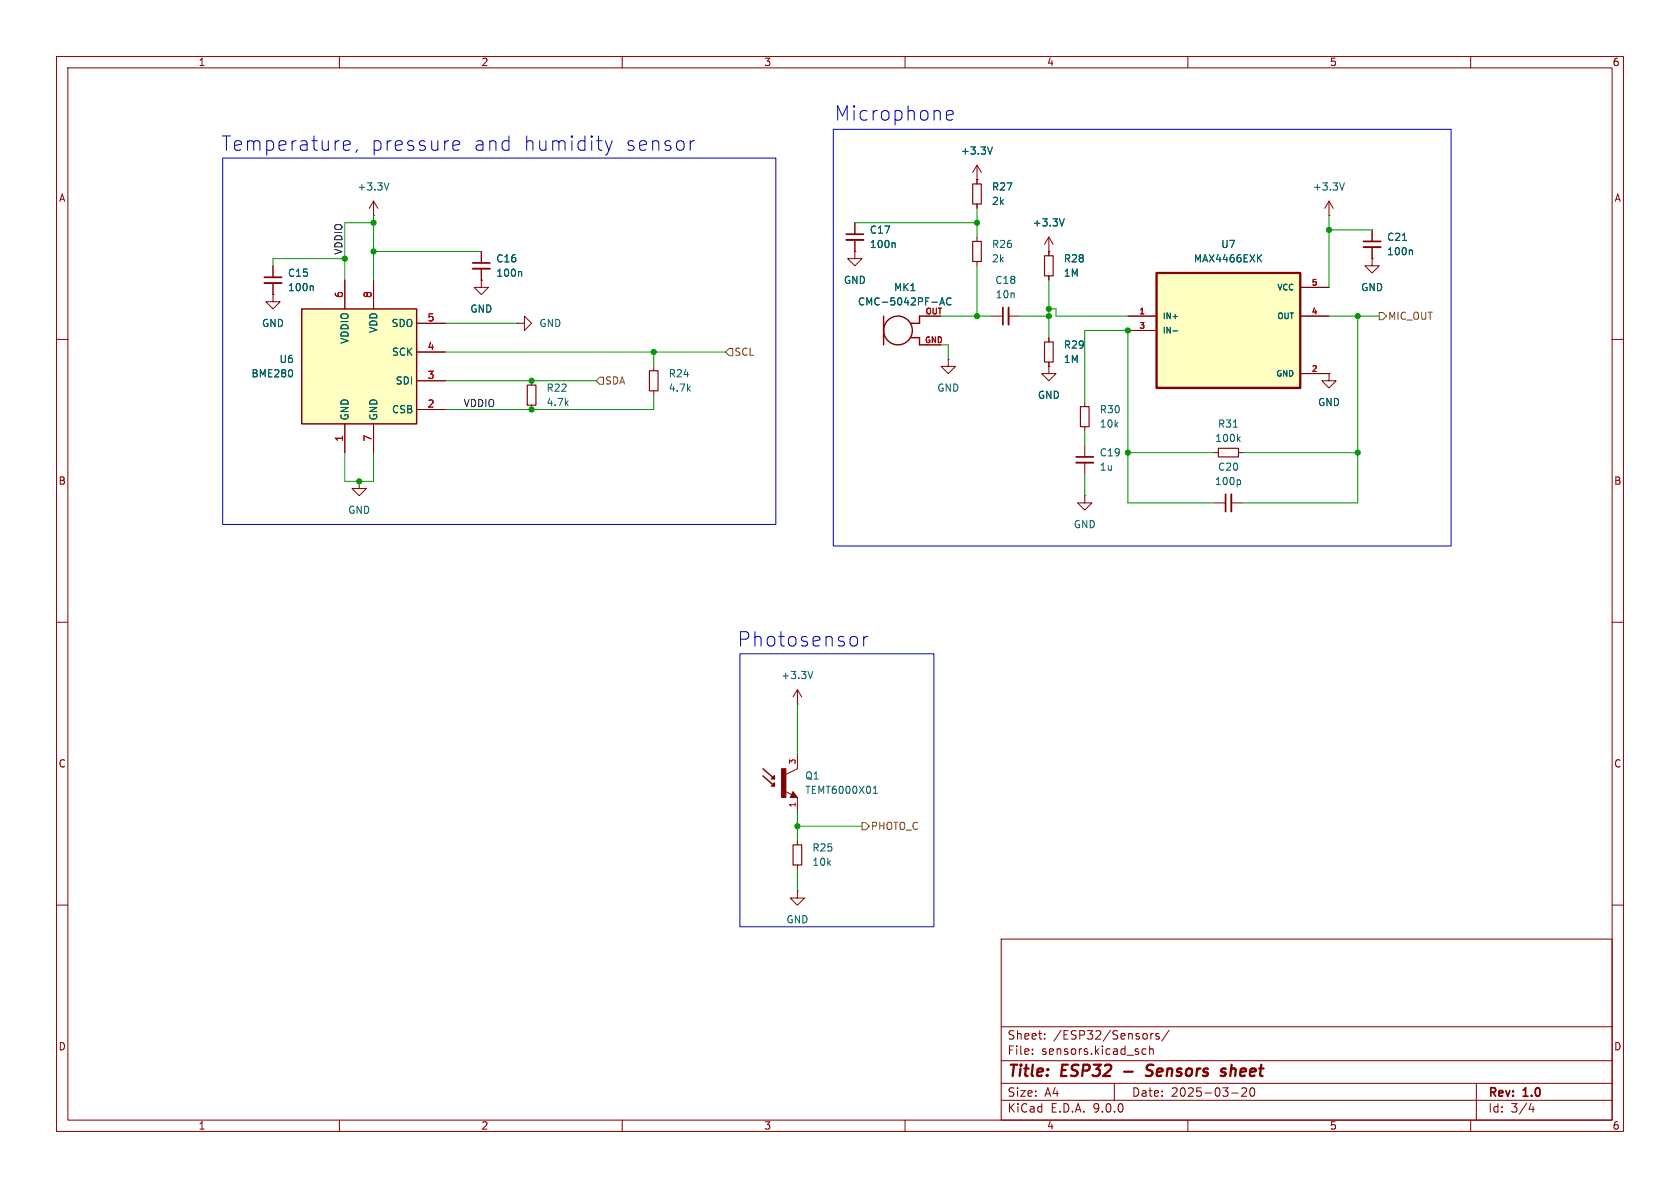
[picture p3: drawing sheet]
<svg xmlns="http://www.w3.org/2000/svg" width="297mm" height="210mm" viewBox="0 0 297 210" stroke-linecap="round" stroke-linejoin="round" font-family="sans-serif">
<g fill="none" stroke="#840000" stroke-width=".18">
<path d="M10 10h277v190h-277zM12 12h273v186h-273zM60 10v2M110 10v2M160 10v2M210 10v2M260 10v2M48.3 47v2M48.3 50v2.1M172.7 41.9v.8M172.7 46.2v.8M185.4 44.5h.1"/>
<path d="M185.4 41.9l-.7 1.3M185.4 41.9l.8 1.3M185.4 41.9v2.6M10 60h2M285 60h2M191.8 87.6v1.3h1.2l-1.2 1.3-1.3-1.3h1.3M191.8 87.6h.1M10 110h2M285 110h2M138.7 139.9l1.3 .6M140.2 140l.8 1h-1.3zM141 133.4v2.5l-2.1 1"/>
<path d="M141 141v2.5M10 160h2M177 166h108v32h-108zM285 160h2M60 198v2M110 198v2M160 198v2M177 194.5h108M177 191.5h108M177 187.5h108M177 181.5h108M182.5 186.3v.1"/>
<path d="M182.5 185.5v.1M184.7 183.6v.1M184.7 182.8v.1M197 191.5v3M202.6 185.5l-.4-.1-.3 .3v.4l.1 .2h.6M203.2 185.5l.3-.1 .3 .1 .1 .9M203.2 184.9v1.5M203.5 182.7v1M203.9 182.7l-.3 .1-.1 .2M204.9 182.8l-.4-.1-.2 .2 .1 .2 .5 .2v.3h-.6M206.7 182.1l-1.3 2M210 198v2"/>
<path d="M217.7 193.2h1.2M219.5 192.4l.6-.1 .2 .1 .1 .3-.9 1.1h.9M221.1 192.4l.2-.1a.81 .81 0 0 1 .6 .6 .81 .81 0 0 1-.3 .8l-.1 .1a.81 .81 0 0 1-.4-1.4zM260 198v2M261 191.5v6.5M270.7 195l-.4 1.1h.9M271 195.6v1"/>
</g>
<path d="M198.7 189.4h1.6M203.6 190a.85 .85 0 0 1-1 .1M203.6 188.2l-.6 .1a.46 .46 0 0 0-.3 .5 .46 .46 0 0 0 .4 .4l.5 .2M216.1 189.5h.3l.3 .3-.1 .3-.3 .1M216.2 188.9l.5 .1M217.7 188.2l-.2 2" fill="none" stroke="#840000" stroke-width=".4"/>
<path d="M46.7 49h3.1" fill="none" stroke="#840000" stroke-width=".3"/>
<path d="M46.7 50h3.1" fill="none" stroke="#840000" stroke-width=".33"/>
<path d="M188.1 38.7l-.4 1.2M55.2 50.5l.2 .2v.7M154.4 139.3l.3-.3v1.3M154.4 140.3h.7" fill="none" stroke="#006464" stroke-width=".18"/>
<path d="M134.9 135.9l2 1.8M134.9 137.2l2 1.7M136.4 137.7l.5-.5v.5zM136.4 138.9l.5-.5v.5zM140.2 140.5l.1 .2h-.3l.2-.5 .5 .6h-.7" fill="none" stroke="#840000" stroke-width=".25"/>
<path d="M138.2 135.9h.7v5.1h-.7z" fill="#840000" stroke="#840000" stroke-width=".18"/>
<path d="M172 42.7h1.5v3.5h-1.5z" fill="none" stroke="#840000" stroke-width=".2"/>
<path d="M53.3 54.6h20.4v20.3h-20.4z" fill="#ffffc2"/>
<path d="M53.3 54.6h20.4v20.3h-20.4z" fill="none" stroke="#840000" stroke-width=".25"/>
<g fill="none" stroke="#840000" stroke-width=".18">
<path d="M66 38.1h.1M66 35.6v2.5M66 35.6l-.7 1.2M66 35.6l.8 1.2M61 49.5v5.1M66 49.5v5.1M73.7 57.2h5M85.1 44.5v2M85.1 47.5v2M61 74.9v5.1M66 74.9v5.1M73.7 62.2h5"/>
<path d="M73.7 67.3h5M73.7 72.4h5"/>
</g>
<path d="M68.8 32.3l-.5 1.3M92 48l.2 .2v.6M51.7 65.6v.8" fill="none" stroke="#006464" stroke-width=".18"/>
<path d="M83.6 46.5h3" fill="none" stroke="#840000" stroke-width=".3"/>
<path d="M83.6 47.5h3" fill="none" stroke="#840000" stroke-width=".33"/>
<path d="M204.5 48.3h25.4v20.3h-25.4z" fill="#ffffc2"/>
<path d="M204.5 48.3h25.4v20.3h-25.4z" fill="none" stroke="#840000" stroke-width=".41"/>
<g fill="none" stroke="#840000" stroke-width=".18">
<path d="M151.1 39.4v2M172.7 31.8h.1M172.7 29.2l-.7 1.3M172.7 29.2l.8 1.3M172.7 29.2v3.3M172.7 36.1v.7M234.9 38.1h.1M234.9 35.6l-.7 1.2M234.9 35.6l.8 1.2M234.9 35.6v2.5M48.3 52.1v1.2h1.2l-1.2 1.3-1.3-1.3h1.3M48.3 52.1h.1"/>
<path d="M48.3 47v2M48.3 50v2.1M61 49.5v5.1M66 49.5v5.1M73.7 57.2h5M85.1 49.5v1.3h1.3l-1.3 1.3-1.3-1.3h1.3M85.1 49.5h.1M85.1 44.5v2M85.1 47.5v2M91.4 57.2h1.3v-1.3l1.3 1.3-1.3 1.2v-1.2M91.4 57.2h.1M151.1 44.5v1.2h1.3l-1.3 1.3-1.2-1.3h1.2"/>
<path d="M151.1 44.5h.1M151.1 42.4v2.1M163.8 55.9h2.6M175.3 55.9h2M178.3 55.9h2M185.4 44.5h.1M185.4 44.5v.7M185.4 48.8v.7M185.4 59.7v.8M199.4 55.9h5.1M199.4 58.4h5.1M229.9 55.9h5"/>
<path d="M229.9 50.8h5M242.6 45.7v1.3h1.2l-1.2 1.3-1.3-1.3h1.3M242.6 45.7h.1M242.6 40.6v2.1M242.6 43.7v2M61 74.9v5.1M66 74.9v5.1M73.7 62.2h5M73.7 67.3h5M73.7 72.4h5M94 67.3v.8M94 71.6v.8"/>
<path d="M115.6 64.8v.7M115.6 69.1v.8M163.8 61h2.6M167.6 63.5v1.3h1.3l-1.3 1.2-1.2-1.2h1.2M167.6 63.5h.1M185.4 64.8v1.2h1.3l-1.3 1.3-1.3-1.3h1.3M185.4 64.8h.1M185.4 64v.8M191.8 71.1v.8M191.8 75.4v.8M191.8 78.7v2.1M229.9 66h5"/>
<path d="M234.9 66v1.3h1.3l-1.3 1.3-1.2-1.3h1.2M234.9 66h.1M63.5 85.1v1.3h1.3l-1.3 1.2-1.3-1.2h1.3M63.5 85.1h.1M191.8 81.8v2M214.6 80h.8M214.6 88.9h2.1M217.7 88.9h2M218.9 80h.8M141 124.5h.1M141 121.9v2.6M141 121.9l-.8 1.3"/>
<path d="M141 121.9l.7 1.3M141 157.5v1.3h1.2l-1.2 1.2-1.3-1.2h1.3M141 157.5h.1M141 148.6v.8M141 152.9v.8"/>
</g>
<g fill="none" stroke="#006464" stroke-width=".18">
<path d="M175.4 26l-.4 1.2M188.1 38.7l-.4 1.2M237.7 32.3l-.5 1.3M55.2 50.5l.2 .2v.7M92 48l.2 .2v.6M158.1 42.9l.2 .2v.7M166.1 53.9l.5-1.3 .4 1.3M166.2 53.6h.7M168.1 52.8a.6 .6 0 0 0-.8 .4 .6 .6 0 0 0 .6 .7l.2-.1M207.4 58.5h.8M222.5 45.6l.5 .7M223 45l-.7 .8"/>
<path d="M247.9 42.5h.8M249.5 44.2l.2 .2v.6M51.7 65.6v.8M218 75.5h.8M218.9 77.6l.4 .4M219.3 77.2l-.5 .5M219.1 84.8l.2 .3v.3l-.2 .3M143.7 118.7l-.4 1.3"/>
</g>
<path d="M149.6 41.4h3.1M177.3 54.4v3M241 42.7h3.1M190.2 80.8h3.1M216.7 87.4v3" fill="none" stroke="#840000" stroke-width=".3"/>
<path d="M149.6 42.4h3.1M178.3 54.4v3M241 43.7h3.1M190.2 81.8h3.1M217.7 87.4v3" fill="none" stroke="#840000" stroke-width=".33"/>
<path d="M172 32.5h1.5v3.6h-1.5zM184.7 45.2h1.5v3.6h-1.5zM93.2 68.1h1.5v3.5h-1.5zM114.8 65.5h1.5v3.6h-1.5zM184.7 60.5h1.5v3.5h-1.5zM191 71.9h1.5v3.5h-1.5zM215.4 79.2h3.5v1.6h-3.5zM140.2 149.4h1.5v3.5h-1.5z" fill="none" stroke="#840000" stroke-width=".2"/>
<g fill="none" stroke="#840000" stroke-width=".25">
<path d="M156.2 55.9v5.1M161 59.7h1.6v1.3h1.2M163.8 55.9h-1.2v1.3h-1.6"/>
<circle cx="158.7" cy="58.4" r="2.54"/>
</g>
<path d="M243.8 55.2h.7l.6 .7-.6 .6h-.7zM106 66.7h.7v1.2h-.7l-.6-.6zM128.9 61.6h.6v1.3h-.6l-.6-.7zM152.4 145.4h.6l.7 .7-.7 .6h-.6z" fill="none" stroke="#725600" stroke-width=".18"/>
<g fill="none" stroke="#009600" stroke-width=".18">
<path d="M66 39.4h-5v10.1M66 38.1v11.4M151.1 39.4h21.6M172.7 36.8v5.1M234.9 38.1v12.7M61 45.7h-12.7v1.3M66 44.5h19.1M78.7 57.2h12.7M166.4 55.9h8.9M172.7 47v8.9M180.3 55.9h5.1M185.4 49.5v10.2"/>
<path d="M185.4 54.6h1.3v1.3h12.7M234.9 55.9h8.9M234.9 40.6h7.7M240 55.9v33h-20.3M78.7 62.2h49.6M78.7 67.3h26.7M115.6 62.2v2.6M115.6 69.9v2.5h-36.9M166.4 61h1.2v2.5M191.8 71.1v-12.7h7.6v30.5h15.2M191.8 76.2v2.5M61 80v5.1h5v-5.1"/>
<path d="M191.8 83.8v3.8M199.4 80h15.2M219.7 80h20.3M141 124.5v8.9M141 143.5v5.1M141 153.7v3.8M141 146.1h11.4"/>
</g>
<g fill="none" stroke="#0000c2" stroke-width=".18">
<path d="M39.4 27.9h97.8v64.8h-97.8zM61.1 24.9l.7 .1 .1 .5-1.2 .2M61.8 26.5l-.7 .1M63.1 26.5l-.2 .4M80.2 26.5l.2 .1 .7-.1M80.2 25l.7-.1 .2 .1 .2 .5-1.2 .2M107 24.9l.6 1.7M107.6 26.6l-.2 .6-.4 .2M108.2 24.9l-.6 1.7M122.8 24.9h-.3l-.4 .2M147.3 22.9h109.2v73.6h-109.2zM167.3 20.4l1.2-.3-.1-.4-.7-.2-.4 .4v1l.1 .2 .3 .1 .7-.1"/>
<path d="M130.8 115.6h34.3v48.2h-34.3zM151.4 112.6l.2 .4v.7l-.2 .4M152.7 112.5v1.7M153.4 112.5a.65 .65 0 0 0-.7 .5"/>
</g>
<g fill="#009600" stroke="#009600" stroke-width=".18">
<circle cx="66" cy="44.5" r=".46"/>
<circle cx="61" cy="45.7" r=".46"/>
<circle cx="63.5" cy="85.1" r=".46"/>
<circle cx="66" cy="39.4" r=".46"/>
<circle cx="172.7" cy="39.4" r=".46"/>
<circle cx="199.4" cy="58.4" r=".46"/>
<circle cx="185.4" cy="54.6" r=".46"/>
<circle cx="185.4" cy="55.9" r=".46"/>
<circle cx="172.7" cy="55.9" r=".46"/>
<circle cx="141" cy="146.1" r=".46"/>
<circle cx="115.6" cy="62.2" r=".46"/>
<circle cx="94" cy="72.4" r=".46"/>
<circle cx="94" cy="67.3" r=".46"/>
<circle cx="240" cy="80" r=".46"/>
<circle cx="240" cy="55.9" r=".46"/>
<circle cx="234.9" cy="40.6" r=".46"/>
<circle cx="199.4" cy="80" r=".46"/>
</g>
<g font-size="3.5" fill="#0000c2">
<text x="147.5" y="21.6">Microphone</text>
<text x="39.1" y="26.9">Temperature,</text>
<text x="65.5" y="26.9">pressure</text>
<text x="83.6" y="26.9">and</text>
<text x="92.4" y="26.9">humidity</text>
<text x="110.4" y="26.9">sensor</text>
<text x="130.3" y="114.5">Photosensor</text>
</g>
<g font-size="2.8" fill="#840000">
<text x="178" y="190.9">Title:</text>
<text x="187.7" y="190.9">ESP32</text>
<text x="204.3" y="190.9">Sensors</text>
<text x="218.3" y="190.9">sheet</text>
</g>
<g font-size="2.1" fill="#840000">
<text x="178" y="184">Sheet:</text>
<text x="186.2" y="184">/ESP32/Sensors/</text>
<text x="178" y="186.7">File:</text>
<text x="184.1" y="186.7">sensors.kicad_sch</text>
<text x="178" y="196.9">KiCad</text>
<text x="178" y="194.1">Size:</text>
<text x="184.7" y="194.1">A4</text>
<text x="185.7" y="196.9">E.D.A.</text>
<text x="193.3" y="196.9">9.0.0</text>
<text x="200" y="194.1">Date:</text>
<text x="207" y="194.1">2025-03-20</text>
<text x="263" y="194.3">Rev:</text>
<text x="263" y="196.9">Id:</text>
<text x="267.1" y="196.9">3/4</text>
<text x="269.4" y="194.3">1.0</text>
</g>
<g font-size="1.8" fill="#840000">
<text x="35" y="11.9">1</text>
<text x="85" y="11.9">2</text>
<text x="135" y="11.9">3</text>
<text x="185" y="11.9">4</text>
<text x="235" y="11.9">5</text>
<text x="285" y="11.9">6</text>
<text x="10.3" y="35.9">A</text>
<text x="285.3" y="35.9">A</text>
<text x="10.3" y="85.9">B</text>
<text x="285.3" y="85.9">B</text>
<text x="10.3" y="135.9">C</text>
<text x="285.3" y="135.9">C</text>
<text x="10.3" y="185.9">D</text>
<text x="285.3" y="185.9">D</text>
<text x="35" y="199.9">1</text>
<text x="85" y="199.9">2</text>
<text x="135" y="199.9">3</text>
<text x="185" y="199.9">4</text>
<text x="235" y="199.9">5</text>
<text x="285" y="199.9">6</text>
</g>
<g font-size="1.8" fill="#006464">
<text x="169.8" y="27.5">+3.3V</text>
<text x="63.1" y="33.9">+3.3V</text>
<text x="175.3" y="33.9">R27</text>
<text x="232" y="33.9">+3.3V</text>
<text x="153.7" y="41.5">C17</text>
<text x="175.3" y="36.4">2k</text>
<text x="182.5" y="40.2">+3.3V</text>
<text x="87.6" y="46.6">C16</text>
<text x="153.7" y="44">100n</text>
<text x="175.3" y="44">R26</text>
<text x="175.3" y="46.6">2k</text>
<text x="188" y="46.6">R28</text>
<text x="211" y="46.6">MAX4466EXK</text>
<text x="215.8" y="44">U7</text>
<text x="245.1" y="45.3">100n</text>
<text x="245.1" y="42.8">C21</text>
<text x="50.8" y="51.7">100n</text>
<text x="50.8" y="49.1">C15</text>
<text x="87.6" y="49.1">100n</text>
<text x="149.1" y="50.4">GND</text>
<text x="158" y="51.7">MK1</text>
<text x="175.9" y="50.4">C18</text>
<text x="175.9" y="52.9">10n</text>
<text x="188" y="49.1">1M</text>
<text x="240.5" y="51.7">GND</text>
<text x="46.2" y="58">GND</text>
<text x="66.9" y="58.9" transform="rotate(-90 66.9 58.9)">VDD</text>
<text x="69.1" y="58">SDO</text>
<text x="83.1" y="55.5">GND</text>
<text x="95.3" y="58">GND</text>
<text x="151.6" y="54.2">CMC-5042PF-AC</text>
<text x="49.3" y="64.4">U6</text>
<text x="61.8" y="60.9" transform="rotate(-90 61.8 60.9)">VDDIO</text>
<text x="69.2" y="63.1">SCK</text>
<text x="188" y="64.4">1M</text>
<text x="188" y="61.8">R29</text>
<text x="44.4" y="66.9">BME280</text>
<text x="69.9" y="68.2">SDI</text>
<text x="96.5" y="72">4.7k</text>
<text x="96.5" y="69.4">R22</text>
<text x="118.1" y="69.4">4.7k</text>
<text x="118.1" y="66.9">R24</text>
<text x="165.6" y="69.4">GND</text>
<text x="183.4" y="70.7">GND</text>
<text x="232.9" y="72">GND</text>
<text x="61.8" y="74.4" transform="rotate(-90 61.8 74.4)">GND</text>
<text x="66.9" y="74.4" transform="rotate(-90 66.9 74.4)">GND</text>
<text x="69.2" y="73.3">CSB</text>
<text x="194.3" y="75.8">10k</text>
<text x="194.3" y="73.3">R30</text>
<text x="215.2" y="75.8">R31</text>
<text x="194.3" y="83.4">1u</text>
<text x="194.3" y="80.9">C19</text>
<text x="214.7" y="78.3">100k</text>
<text x="215.2" y="83.4">C20</text>
<text x="214.7" y="86">100p</text>
<text x="61.5" y="91">GND</text>
<text x="189.7" y="93.6">GND</text>
<text x="138" y="120.2">+3.3V</text>
<text x="142.2" y="138">Q1</text>
<text x="142.2" y="140.5">TEMT6000X01</text>
<text x="143.5" y="153.3">10k</text>
<text x="143.5" y="150.7">R25</text>
<text x="138.9" y="163.4">GND</text>
</g>
<g font-size="1.8" fill="#0f0f0f">
<text x="60.6" y="45.1" transform="rotate(-90 60.6 45.1)">VDDIO</text>
<text x="81.9" y="72">VDDIO</text>
</g>
<g font-size="1.8" fill="#a90000">
<text x="60.7" y="52.8" transform="rotate(-90 60.7 52.8)">6</text>
<text x="65.8" y="52.8" transform="rotate(-90 65.8 52.8)">8</text>
<text x="75.5" y="56.9">5</text>
<text x="75.5" y="62">4</text>
<text x="75.5" y="67.1">3</text>
<text x="75.5" y="72.1">2</text>
<text x="60.7" y="78.2" transform="rotate(-90 60.7 78.2)">1</text>
<text x="65.8" y="78.2" transform="rotate(-90 65.8 78.2)">7</text>
</g>
<g font-size="1.8" fill="#725600">
<text x="245.3" y="56.7">MIC_OUT</text>
<text x="129.7" y="63.1">SCL</text>
<text x="106.9" y="68.2">SDA</text>
<text x="153.9" y="146.9">PHOTO_C</text>
</g>
<g font-size="1.4" fill="#006464">
<text x="225.7" y="51.5">VCC</text>
<text x="205.5" y="56.6">IN+</text>
<text x="205.5" y="59.2">IN-</text>
<text x="225.7" y="56.6">OUT</text>
<text x="225.5" y="66.8">GND</text>
</g>
<g font-size="1.4" fill="#a90000">
<text x="231.8" y="50.5">5</text>
<text x="163.5" y="55.6">OUT</text>
<text x="201.3" y="55.6">1</text>
<text x="201.3" y="58.2">3</text>
<text x="231.8" y="55.6">4</text>
<text x="163.4" y="60.7">GND</text>
<text x="231.8" y="65.8">2</text>
<text x="140.7" y="135.2" transform="rotate(-90 140.7 135.2)">3</text>
<text x="140.7" y="142.9" transform="rotate(-90 140.7 142.9)">1</text>
</g>
</svg>
